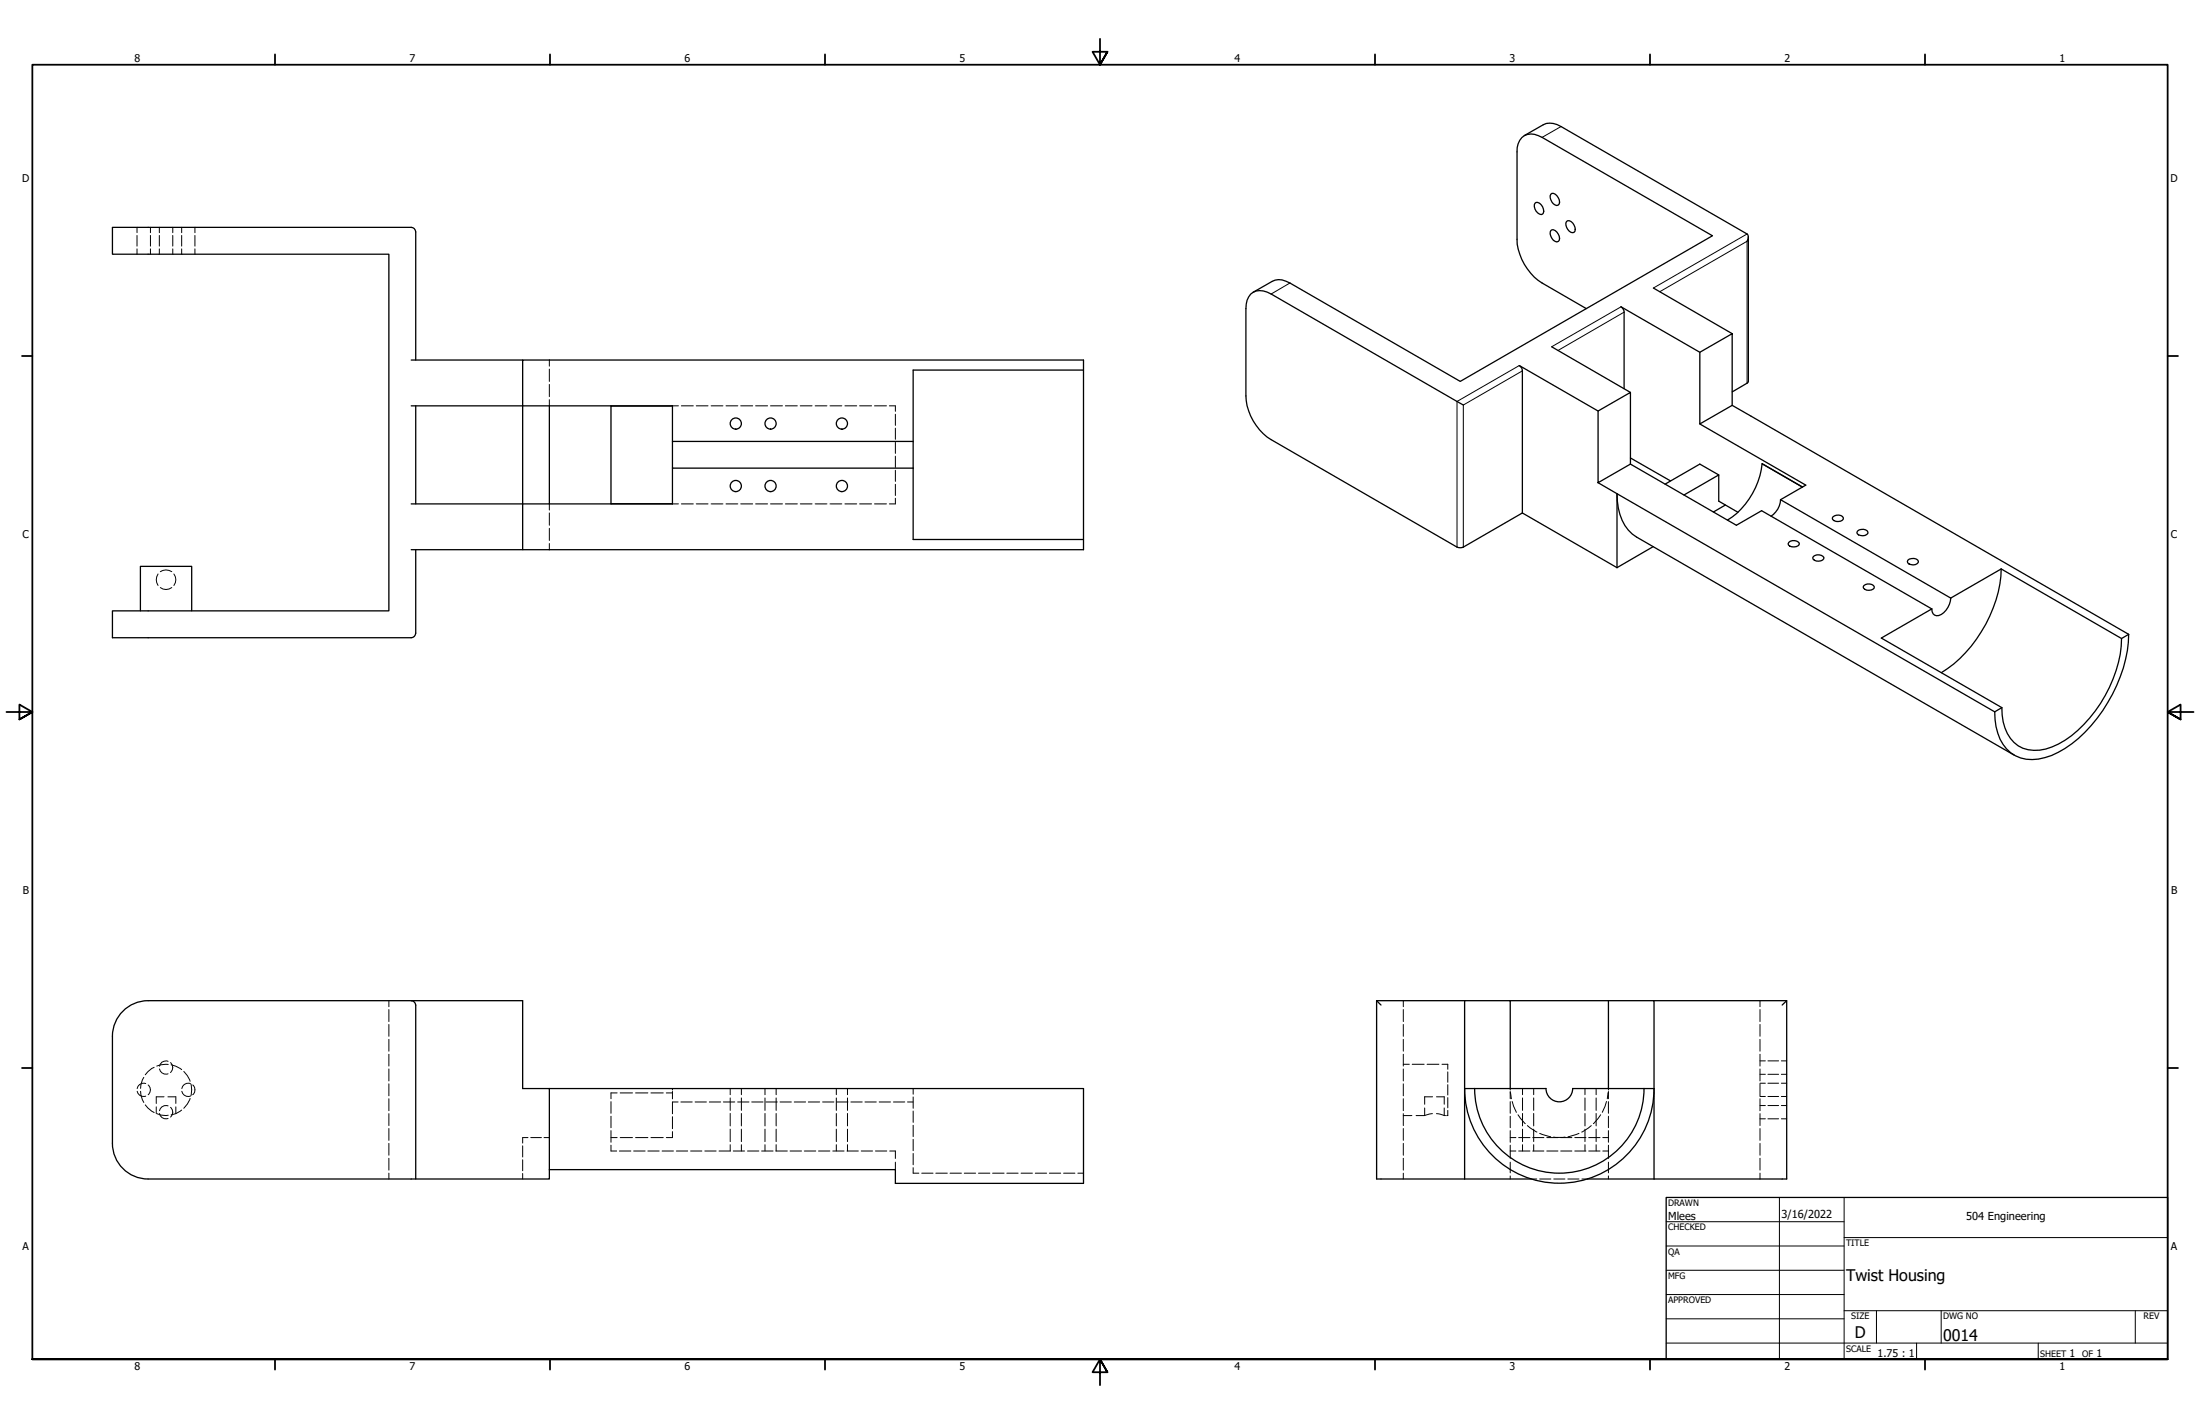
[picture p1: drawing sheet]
<svg xmlns="http://www.w3.org/2000/svg" width="864mm" height="559mm" viewBox="0 0 864 559" stroke-linecap="round" stroke-linejoin="round" font-family="sans-serif">
<!-- layer: Hidden (ANSI) -->
<g fill="none" stroke="#000" stroke-width=".39">
<path d="M53.8 89.2v2.1M53.8 92.4v4.2M53.8 97.7v2.1M59.1 89.2v2.1M59.1 92.4v4.2M59.1 97.7v2.1M62.5 89.2v2.1M62.5 92.4v4.2M62.5 97.7v2.1M67.8 89.2v2.1M67.8 92.4v4.2M67.8 97.7v2.1"/>
<path d="M71.3 89.2v2.1M71.3 92.4v4.2M71.3 97.7v2.1M76.5 89.2v2.1M76.5 92.4v4.2M76.5 97.7v2.1M215.6 141.3v2.4M215.6 144.8v4.9M215.6 150.9v4.7M215.6 156.8v2.5M264 159.3h2.3M267.5 159.3h4.7"/>
<path d="M273.3 159.3h4.6M279.1 159.3h4.7M285 159.3h4.6M290.8 159.3h4.7M296.6 159.3h4.7M302.5 159.3h4.6M308.3 159.3h4.7M314.1 159.3h4.7M320 159.3h4.6M325.8 159.3h4.7M331.7 159.3h4.6M337.4 159.3h4.7"/>
<path d="M343.3 159.3h4.7M349.1 159.3h2.4v2.1M351.5 162.6v4.3M351.5 168v4.4M351.5 173.5v4.4M351.5 179v4.5M215.6 197.7v2.5M264 197.7h2.3M267.5 197.7h4.7M273.3 197.7h4.6M279.1 197.7h4.7M285 197.7h4.6"/>
<path d="M290.8 197.7h4.7M296.6 197.7h4.7M302.5 197.7h4.6M308.3 197.7h4.7M314.1 197.7h4.7M320 197.7h4.6M325.8 197.7h4.7M331.7 197.7h4.6M337.4 197.7h4.7M343.3 197.7h4.7M351.5 184.5v4.4M351.5 190.1v4.3"/>
<path d="M351.5 195.5v2.2h-2.4M215.6 201.3v4.8M215.6 207.3v4.8M215.6 213.3v2.4M62 225.2a4 4 0 0 0 0 4.5M62.9 230.6a3.7 3.7 0 0 0 4.5 0M62.9 224.3a4 4 0 0 1 4.5 0M68.3 225.2a3.7 3.7 0 0 1 0 4.5M152.7 392.7v2.3M152.7 396.2v4.7M550.9 392.7v2.3M550.9 396.2v4.7"/>
<path d="M690.9 392.7v2.3M690.9 396.2v4.7M60.5 418.8l-2.5 1.8-1 1.2M62.6 419.5a2.56 2.56 0 0 0 3.4 1.9M66 416.5a2.55 2.55 0 0 0-3.4 1.9M66 417.7l-2.8 .1-1.7 .5M66.9 417a2.55 2.55 0 0 1 0 3.9M67.2 417.8l1.8 .6 2.3 1.3M152.7 402v4.7M152.7 407.9v4.6M152.7 413.7v4.6M152.7 419.5v4.7"/>
<path d="M550.9 402v4.7M550.9 407.9v4.6M550.9 413.7v4.6M550.9 419.5v4.7M550.9 417.6h2.3M554.4 417.6h4.7M560.2 417.6h4.6M566 417.6h2.3v2M690.9 402v4.7M690.9 407.9v4.6M690.9 413.7v4.6M690.9 419.5v4.7"/>
<path d="M690.9 416.3h2.1M694 416.3h4.2M699.3 416.3h2.1M53.8 428.2a2.56 2.56 0 0 0 3.4 1.9M55.2 428.2l.1 1.4 1.2 3M56.5 422.8l-1.2 2.9-.1 1.4M57 433.6l1 1.2 2.5 1.8M57.2 425.2a2.54 2.54 0 0 0-3.4 2M58.2 425.8a2.49 2.49 0 0 1 0 3.8M61.3 434.3v2.7M61.5 437l1.7 .6h2.8M62.6 436.9a2.54 2.54 0 0 0 3.4 2"/>
<path d="M64.4 430.4h-3.1v2.6M65.9 430.4h3.1v2.6M66 434a2.55 2.55 0 0 0-3.4 1.9M66.9 434.5a2.49 2.49 0 0 1 0 3.8M69 434.3v2.7M71.3 435.6l-2.3 1.4-1.8 .5M71.4 428.2a2.56 2.56 0 0 0 3.3 1.9M72.1 420.5a8.5 8.5 0 0 1 2.5 3.8M74.6 431l-1.1 2.3-1.4 1.6M74.7 425.2a2.54 2.54 0 0 0-3.3 2M74.9 425.4a8.4 8.4 0 0 1 0 4.6M75.6 425.8a2.49 2.49 0 0 1 0 3.8"/>
<path d="M152.7 425.3v4.7M152.7 431.2v4.7M152.7 437v4.7M239.8 432.3v4.6M239.8 438v4.5M242.3 428.9h-2.5v2.3M243.5 428.9h4.8M249.5 428.9h4.8M255.5 428.9h4.8M261.6 428.9h2.4M264 427.2v.5M264 428.3v2.9"/>
<path d="M264 438.2v4.7M266.2 432.4h-2.2v4.7M267.3 432.4h4.4M272.9 432.4h4.4M278.4 432.4h4.5M284 432.4h4.4M286.6 427.2v2.4M286.6 430.8v4.9M286.6 436.9v4.9M289.6 432.4h4.4M291 427.2v2.4M291 430.8v4.9"/>
<path d="M291 436.9v4.9M295.1 432.4h4.4M300.3 427.2v2.4M300.3 430.8v4.9M300.3 436.9v4.9M300.7 432.4h4.4M304.7 427.2v2.4M304.7 430.8v4.9M304.7 436.9v4.9M306.2 432.4h4.4M311.8 432.4h4.4M317.3 432.4h4.5"/>
<path d="M322.9 432.4h4.4M328.3 427.2v2.4M328.3 430.8v4.9M328.3 436.9v4.9M328.4 432.4h4.5M332.7 427.2v2.4M332.7 430.8v4.9M332.7 436.9v4.9M334 432.4h4.5M339.5 432.4h4.5M345.1 432.4h4.5M350.7 432.4h4.5"/>
<path d="M356.2 432.4h2.3M358.5 427.2v2.2M358.5 430.5v4.4M358.5 436v4.4M550.9 425.3v4.7M550.9 431.2v4.7M550.9 437v4.7M550.9 437.8h3.3M555.9 437.8h3.3M559.2 434.8v3M562.3 437l-3.1 .8M562.4 430.4h-3.2v2.9"/>
<path d="M563.9 437l3 .8M563.9 430.4h3v2.9M566.9 434.8v3M566.9 437.8h.5M568.3 420.6v4.1M568.3 425.6v4.1M568.3 430.7v4M568.3 435.7v2.1h-.4M592.8 428.9l.5 2.3M592.8 427.2v.5M592.8 428.3v2.9M592.8 432.3v4.6"/>
<path d="M592.8 438v4.5M593.6 432.2l1.6 4.3M595.9 437.5l2.8 3.4M597.7 427.2v2.4M597.7 430.8v4.9M597.7 436.9v4.9M602 427.2v2.4M602 430.8v4.9M602 436.9v4.9M622.2 427.2v2.4M622.2 430.8v4.9M622.2 436.9v4.9"/>
<path d="M626.6 427.2v2.4M626.6 430.8v4.9M626.6 436.9v4.9M628.3 437.5l-2.8 3.4M630.6 432.2l-1.6 4.3M631.4 428.3l-.5 2.9M631.4 427.2v.5M631.4 428.9v2.3M631.4 432.3v4.6M631.4 438v4.5M690.9 425.3v4.7M690.9 431.2v4.7"/>
<path d="M690.9 437v4.7M690.9 439h2.1M690.9 433.8h2.1M690.9 421.6h2.1M690.9 430.3h2.1M690.9 425.1h2.1M694 439h4.2M694 433.8h4.2M694 421.6h4.2M694 430.3h4.2M694 425.1h4.2M699.3 439h2.1"/>
<path d="M699.3 433.8h2.1M699.3 421.6h2.1M699.3 430.3h2.1M699.3 425.1h2.1M152.7 442.8v4.7M152.7 448.7v4.6M152.7 454.5v4.7M205.2 449.6v4.4M205.2 455.1v4.3M207.3 446.4h-2.1v2.2M208.3 446.4h4.2M213.6 446.4h2"/>
<path d="M239.8 443.7v4.5M239.8 449.4v2.3h2.3M239.8 446.4h2.5M243.1 451.7h4.5M243.5 446.4h4.8M248.7 451.7h4.5M249.5 446.4h4.8M254.3 451.7h4.5M255.5 446.4h4.8M259.9 451.7h4.5M264 444.1v2.3h-2.4M265.5 451.7h4.4"/>
<path d="M271.1 451.7h4.4M276.7 451.7h4.4M286.6 449.2l.1 2.5h-4.4M286.6 443.1v4.9M287.8 451.7h4.5M291 443.1v4.9M291 449.2v2.5M293.4 451.7h4.5M299 451.7h4.5M300.3 443.1v4.9M300.3 449.2v2.5M304.5 451.7h4.6"/>
<path d="M304.7 443.1v4.9M304.7 449.2v2.5M310.1 451.7h4.5M315.7 451.7h4.5M321.3 451.7h4.5M326.9 451.7h4.4M328.3 443.1v4.9M328.3 449.2v2.5M332.5 451.7h4.4M332.7 443.1v4.9M332.7 449.2v2.5M338.1 451.7h4.4"/>
<path d="M343.7 451.7h4.4M349.2 451.7h2.3v2.9M351.5 456.1v2.9M358.5 441.6v4.4M358.5 447.1v4.4M358.5 452.6v4.5M358.5 458.2v2.2h2.2M550.9 442.8v4.7M550.9 448.7v4.6M550.9 454.5v4.7M592.8 451.7h2.3M592.8 446.4h2.3"/>
<path d="M592.8 443.7v4.5M592.8 449.4v5.2M592.8 456.1v4.1M596.1 451.7h4.5M596.1 446.4h4.5M597.7 443.1v4.9M597.7 449.2v2.5M599.6 441.7l3.7 2.5M601.7 451.7h4.3M601.7 446.4h4.3M602 443.1v4.9M602 449.2v2.5"/>
<path d="M604.4 444.8l4.3 1.3M607.2 451.7h4.4M607.2 446.4h4.4M609.9 446.2h4.5M612.6 451.7h4.4M612.6 446.4h4.4M618.2 451.7h4.4M618.2 446.4h4.4M619.8 444.8l-4.3 1.3M622.2 443.1v4.9M622.2 449.2v2.5M623.6 451.7h4.5"/>
<path d="M623.6 446.4h4.5M624.6 441.7l-3.7 2.5M626.6 443.1v4.9M626.6 449.2v2.5M629.2 451.7h2.2M629.2 446.4h2.2M631.4 443.7v4.5M631.4 449.4v5.2M631.4 456.1v4.1M690.9 442.8v4.7M690.9 448.7v4.6M690.9 454.5v4.7"/>
<path d="M152.7 460.4v2.3M205.2 460.5v2.2M361.8 460.4h4.5M367.3 460.4h4.6M372.9 460.4h4.5M378.5 460.4h4.5M384.1 460.4h4.5M389.6 460.4h4.5M395.2 460.4h4.5M400.8 460.4h4.5M406.4 460.4h4.4M411.9 460.4h4.5"/>
<path d="M417.5 460.4h4.5M423.1 460.4h2.2M550.9 460.4v2.3M592.8 461.5v1.2M601 462.7h2.2M604.4 462.7h4.4M609.9 462.7h4.4M615.4 462.7h4.4M621 462.7h2.2M631.4 461.5v1.2M690.9 460.4v2.3"/>
</g>
<!-- layer: Visible (ANSI) -->
<g fill="none" stroke="#000" stroke-width=".51">
<path d="M598.4 53.2l7.4-4.2a6.9 6.9 0 0 1 7 .7l73 42.1a2.2 2.2 0 0 1 0 2.9M602.6 79.8a2.41 2.41 0 0 1 3.3 2.2l.1 .9-.5 1.1a3 3 0 0 1-3.2-3.7zM608.8 76.2a1.55 1.55 0 0 1 2.3 .6 2.86 2.86 0 0 1 .6 3.7 2.83 2.83 0 0 1-3.2-2.9zM608.8 90.5a1.55 1.55 0 0 1 2.3 .6 2.86 2.86 0 0 1 .6 3.6 2.83 2.83 0 0 1-3.2-2.8zM614.9 86.9a2.41 2.41 0 0 1 3.3 2.3v1.5l-.3 .5a3 3 0 0 1-3.2-3.7zM686.3 93v56.7l-.5 .7-5.8 3.4M491.9 114.7l7.5-4.3a6.6 6.6 0 0 1 6.9 .7l66.9 38.6 99-57.2-66.9-38.6a6.1 6.1 0 0 0-8.7 1.2l-1 2.8-.1 1.7v34.3a21.6 21.6 0 0 0 9.8 17.2l17.4 10M649 113l31 17.9M609.1 136.1l30.9 17.9M667.3 138.2l12.7-7.3v28.2l-12.7 7.3zM667.3 138.2l-31-17.8 .9 .9 .3 1.2v30M161.4 141.3h43.8"/>
<path d="M161.4 159.3h102.6M163.2 141.3v-50.3a1.85 1.85 0 0 0-1.8-1.8h-117.3v10.6h108.6v139.9h-108.6v10.6h117.3a1.85 1.85 0 0 0 1.8-1.8v-32.8M163.2 159.3v38.4M215.6 159.3v38.4M239.8 159.3h.1M264 159.3h-24.2v38.4M264 159.3v13.9M425.3 145.2h-66.8v38.5M574.4 158.9l-75.4-43.5a6.2 6.2 0 0 0-8.8 1.1l-.7 1.4-.4 3.2v34.3a21.5 21.5 0 0 0 9.9 17.1l73.5 42.4 1.9-.2 23.2-13.4M680 159.1l155.6 89.8M358.5 173.2h-94.5v10.5h94.5M627.3 161.3l12.7-7.3v28.1l-12.7 7.3z"/>
<path d="M627.3 161.3l-30.9-17.9a2.4 2.4 0 0 1 1.2 2.1v55.8M640 179.7l15.8 9M667.3 166.4l41.6 24-10 5.7M264 197.7h-24.2M264 183.7v14h-102.6M358.5 183.7v28h66.8M627.3 189.4l7.4 4.3v29.1M640 182.1l41.6 24 9.9-5.7 66.8 38.6M653.6 190l13.7-7.9 7.4 4.3v10.3l7.5 4.3M674.7 186.4l-13.7 7.8M677.3 198.2l-4.7 2.7M691.7 182a30.3 30.3 0 0 1-13.6 22.1"/>
<path d="M691.7 182l15.8 9.1zM698.9 196.1a8.1 8.1 0 0 1-3.7 6.5M698.9 196.1l66.8 38.6M161.4 215.7h263.9v-74.4h-220.1v74.4M597.6 201.3l37.1 21.5M649 214.5l-14.3 8.3M702.2 212.9a2.88 2.88 0 0 1 4.1 .3 1.72 1.72 0 0 1-2.1 1.4 1.84 1.84 0 0 1-2.3-1.2zM711.8 218.4a2.96 2.96 0 0 1 4.2 .4 2.42 2.42 0 0 1-2.2 1.4 2.42 2.42 0 0 1-2.2-1.3zM719.5 202.8a2.74 2.74 0 0 1 4.1 .4 1.62 1.62 0 0 1-2 1.5 1.93 1.93 0 0 1-2.3-1.4zM729.2 208.4a2.74 2.74 0 0 1 4 .4 1.93 1.93 0 0 1-2.9 1.3l-1.3-.7zM748.9 219.8a2.8 2.8 0 0 1 4.1 .4 2.37 2.37 0 0 1-2.1 1.5 2.37 2.37 0 0 1-2.2-1.4zM55.1 239.7v-17.5h20.1v17.5"/>
<path d="M731.6 229.8a2.87 2.87 0 0 1 4.1 .4 1.62 1.62 0 0 1-2 1.4 1.93 1.93 0 0 1-2.3-1.3zM758.3 239l-19.8 11.4 47.3 27.3M765.7 234.7a7.1 7.1 0 0 1-5.5 6.9 2.28 2.28 0 0 1-1.9-2.6M785.6 223.3a51.9 51.9 0 0 1-23.5 40.7M785.6 223.3l-19.9 11.4M785.6 223.3l47.2 27.3M832.8 250.6a52.3 52.3 0 0 1-19.7 38.1 23.9 23.9 0 0 1-14.8 5.7 12.7 12.7 0 0 1-12-11.2l-.5-5.5M835.6 248.9a58.4 58.4 0 0 1-25 44.8 22.2 22.2 0 0 1-17.4 3.7 14.8 14.8 0 0 1-9.7-12.3l-.5-5.8M835.6 248.9l-2.8 1.7M783 279.3l-148.3-85.6a20.7 20.7 0 0 0 6 15.9l150 86.8M785.8 277.7l-2.8 1.6M58.1 392.7a14 14 0 0 0-14 14v42a14 14 0 0 0 14 14"/>
<path d="M58.2 392.7h147v34.5h10.4v35.5h-157.4M161.4 392.7a1.85 1.85 0 0 1 1.8 1.7v68.3M540.4 392.7h34.5M540.4 392.7v70h60.6M540.4 392.7l1.7 1.7M592.8 392.7h38.6M631.4 392.7h17.9v70M631.4 392.7v34.5M649.3 392.7h52.1M699.6 394.4l1.8-1.7v70h-78.2M215.6 427.2h209.7v37.2h-73.8v-5.4h-135.9M574.9 427.2v-34.5h17.9v34.5"/>
<path d="M574.9 427.2h32M574.9 427.2v35.5M574.9 427.1a37.2 37.2 0 0 0 37.2 37.2 37.2 37.2 0 0 0 37.2-37.2l-32 .1M578.9 427.1a33.2 33.2 0 0 0 33.2 33.3 33.2 33.2 0 0 0 33.3-33.3M606.9 427.1a5.2 5.2 0 0 0 5.2 5.3 5.2 5.2 0 0 0 5.2-5.3"/>
<circle cx="288.8" cy="166.2" r="2.19"/>
<circle cx="302.5" cy="166.2" r="2.19"/>
<circle cx="330.5" cy="166.2" r="2.19"/>
<circle cx="288.8" cy="190.7" r="2.19"/>
<circle cx="302.5" cy="190.7" r="2.19"/>
<circle cx="330.5" cy="190.7" r="2.19"/>
</g>
<!-- layer: Visible Narrow (ANSI) -->
<path d="M612.8 49.7l-7.5 4.2M685.8 91.8l-36.8 21.2M506.3 111.1l-7.3 4.3M651.5 114.5l34.3-19.8v55.7M636.3 120.4l-27.2 15.7M637.5 122.5l-25.9 15M596.4 143.4l-24.5 14.1v57.2M597.6 145.5l-23.2 13.4v55.8" fill="none" stroke="#000" stroke-width=".39"/>
<!-- layer: Border (ANSI) -->
<g fill="none" stroke="#000" stroke-width=".7">
<path d="M431.8 15.2v10.2l-2.9-5.1h5.8l-2.9 5.1 2.9-5.1M107.9 21.3v4.1M215.9 21.3v4.1M323.8 21.3v4.1M539.8 21.3v4.1M647.7 21.3v4.1M755.6 21.3v4.1M8.6 139.7h4.1M850.9 139.7h4.1M2.5 279.4h10.2l-5.1-2.9v5.8l5.1-2.9-5.1 2.9M861.1 279.4h-10.2l5.1-2.9v5.8l-5.1-2.9 5.1 2.9M8.6 419.1h4.1"/>
<path d="M850.9 419.1h4.1M12.7 533.4v-508h838.2v508h-838.2h838.2M107.9 533.4v4.1M215.9 533.4v4.1M323.8 533.4v4.1M434.7 538.5l-2.9-5.1 2.9 5.1h-5.8l2.9-5.1v10.2M539.8 533.4v4.1M647.7 533.4v4.1M755.6 533.4v4.1"/>
</g>
<!-- layer: Title (ANSI) -->
<g fill="none" stroke="#000" stroke-width=".39">
<path d="M654 479.4h69.9M698.5 469.9v63.5M723.9 469.9v63.5M654 488.9h69.9M654 498.5h69.9M723.9 485.6h127M654 508h69.9M654 517.5h69.9M723.9 514.3h127M736.6 514.3v12.7M762 514.3v12.7M838.2 514.3v12.7"/>
<path d="M654 527h196.9M752.3 527v6.4M800.1 527v6.4"/>
</g>
<path d="M654 469.9h196.9v63.5h-196.9z" fill="none" stroke="#000" stroke-width=".51"/>
<g font-size="6.3">
<text x="724.7" y="502.7">Twist Housing</text>
<text x="728.1" y="524.9">D</text>
<text x="762.8" y="526.2">0014</text>
</g>
<g font-size="4.3">
<text x="654.8" y="478.6">Mlees</text>
<text x="699.3" y="478">3/16/2022</text>
<text x="771.8" y="478.9">504 Engineering</text>
</g>
<g font-size="4.2">
<text x="52.8" y="24.4">8</text>
<text x="160.8" y="24.4">7</text>
<text x="268.7" y="24.4">6</text>
<text x="376.7" y="24.4">5</text>
<text x="484.6" y="24.4">4</text>
<text x="592.6" y="24.4">3</text>
<text x="700.5" y="24.4">2</text>
<text x="808.5" y="24.4">1</text>
<text x="8.8" y="71.4">D</text>
<text x="852" y="71.4">D</text>
<text x="8.9" y="211.1">C</text>
<text x="852.2" y="211.1">C</text>
<text x="9" y="350.8">B</text>
<text x="852.2" y="350.8">B</text>
<text x="8.9" y="490.5">A</text>
<text x="852.2" y="490.5">A</text>
<text x="737" y="532.6">1.75 : 1</text>
<text x="812.4" y="532.6">1</text>
<text x="823" y="532.6">1</text>
<text x="52.8" y="537.5">8</text>
<text x="160.8" y="537.5">7</text>
<text x="268.7" y="537.5">6</text>
<text x="376.7" y="537.5">5</text>
<text x="484.6" y="537.5">4</text>
<text x="592.6" y="537.5">3</text>
<text x="700.5" y="537.5">2</text>
<text x="808.5" y="537.5">1</text>
</g>
<g font-size="3.5">
<text x="654.8" y="473.2">DRAWN</text>
<text x="654.8" y="482.8">CHECKED</text>
<text x="724.7" y="488.9">TITLE</text>
<text x="654.8" y="492.3">QA</text>
<text x="654.8" y="501.8">MFG</text>
<text x="654.8" y="511.4">APPROVED</text>
<text x="726.7" y="517.7">SIZE</text>
<text x="762.8" y="517.7">DWG NO</text>
<text x="841.4" y="517.7">REV</text>
<text x="724.7" y="530.4">SCALE</text>
<text x="800.9" y="532.6">SHEET</text>
<text x="817.4" y="532.6">OF</text>
</g>
</svg>
